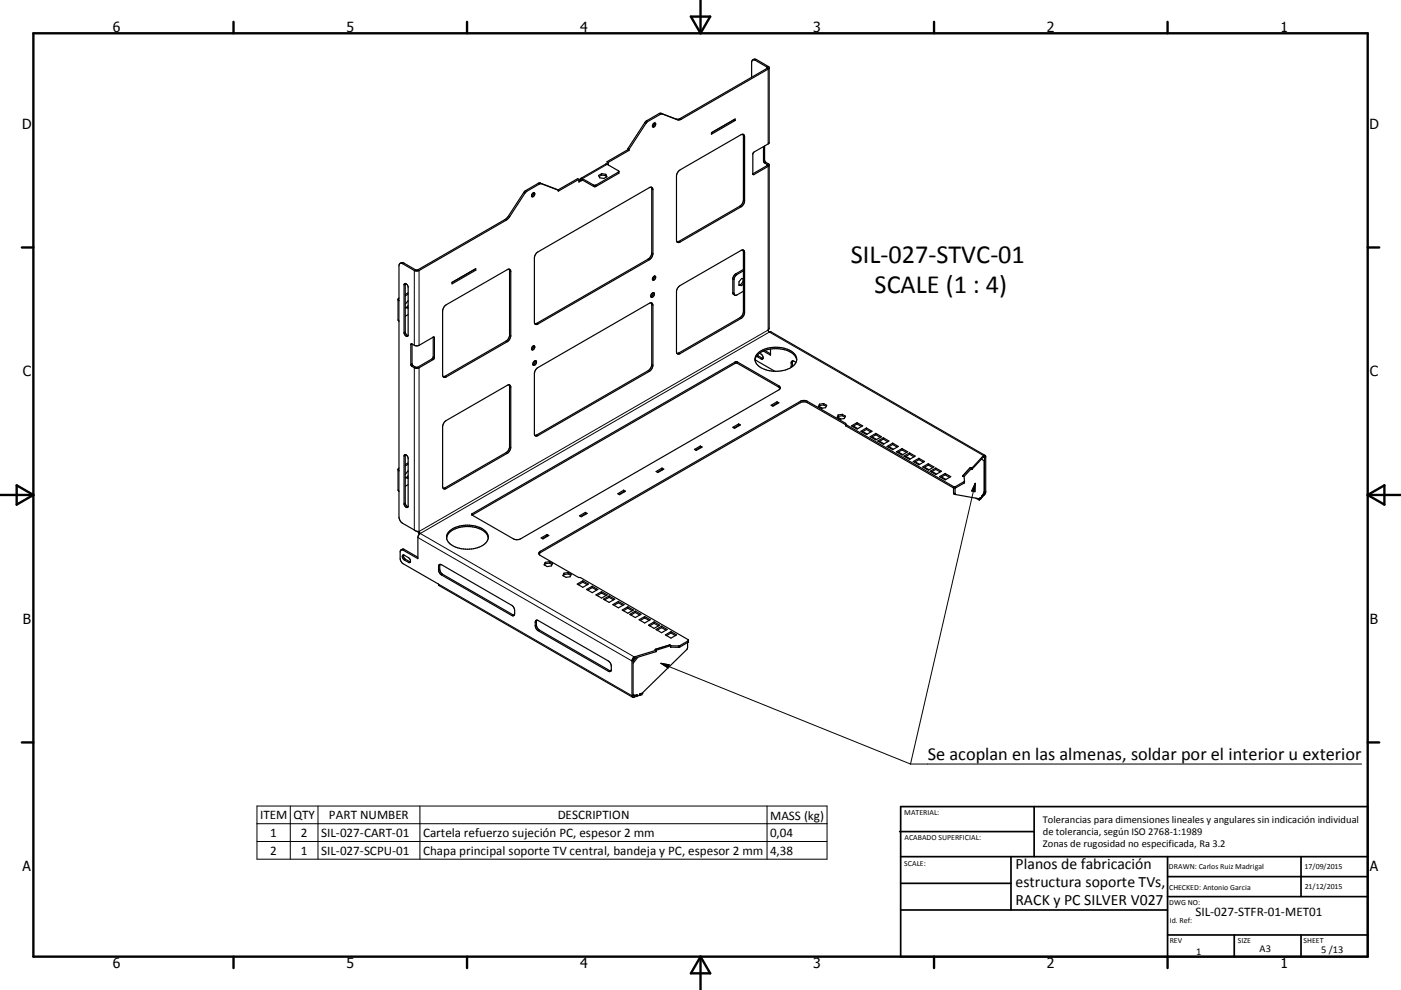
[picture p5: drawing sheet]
<svg xmlns="http://www.w3.org/2000/svg" width="420mm" height="297mm" viewBox="0 0 420 297" stroke-linecap="round" stroke-linejoin="round" font-family="sans-serif">
<g fill="none" stroke="#000" stroke-width=".36">
<path d="M225.7 18l.5-.3 .6 .2 3.8 2.3v22.6l-.3 .4-4.5 2.8-.1 6.1M225.7 18l.7 .1 3.7 2.3-26.5 15.3h-.8l-4.9-1.7-4.1 2.2-5.6 8.4M225.7 18l-.4 .7v4.5M195.9 37.1l.3-.2a.64 .64 0 0 1 .3 .8 .64 .64 0 0 1-.7 .4l-.2-.3zM196.2 36.9l-.2 .7-.4 .3M219.7 36.1h.1M220.1 35.9h.1M220.1 35.9l.3 .2M220.1 35.9l-6.8 3.9M220.4 36.1v-.4l-7.1 4.1M220.4 36.1l-7.1 4.2v-.5M230.6 20.4l-.3 .3-26.3 15.2h-.9l-4.8-1.7-4.1 2.3-5.6 8.3"/>
<path d="M159.7 58a.39 .39 0 0 1 .5-.1 .39 .39 0 0 1 .1 .6 .5 .5 0 0 1-.4 .5 .5 .5 0 0 1-.5-.1zM160 57.8l-.2 .7-.4 .4M167.4 57.1l-5.1-2-.6 .1-4.2 2.6-4.9 7.5-.7 .6-26.3 15.3h-1.2l-3.7-2.1-.8-.1M167.4 57.1l-5.9-2.2-4.3 2.7-4.9 7.5-1 .8-26 15.1h-.7l-3.8-2.2-.9 .2M173.6 53.8v.8l.7-.4M173.6 53.8l-6.2 3.6v-.3M173.6 53.8l-.4-.2-5.9 3.4M173.9 54l.4 .2M173.9 54l-.3 .2M180.4 52.5l1.2 .2M180.4 52.5l-.8 .5M180.4 52.1l1.2 .2"/>
<path d="M180.4 52.1v.4M180.4 52.1l-.9 .5 .3 .7 1.2 .2 1-.5-.4-.7M181.6 52.7l.2 .4M181.6 52.3v.4M182 49.3l3.4 1.9 .1 .8-6.9 4-.6-.1-3.5-1.9-.2 .2M182 49.3h-.4l-7.5 4.2M182 48.5v.8M182 48.5l.4 .2M182.4 48.7v.8M185.5 51.5l-6.9 4.1-.6-.1-3.5-2-.4 .1-.2 .4M188.2 44.6v.3M188.2 44.6l.4 .2"/>
<path d="M188.2 44.9l-6.2 3.6M188.2 44.9l.4 .2M188.6 44.8v.3M188.6 45.1l-6.2 3.6M195.2 56.2l.2 19.7a2.44 2.44 0 0 1-1.1 1.8l-33.9 19.5M203.5 51.3l18.7-10.9a.65 .65 0 0 1 .7-.1 .65 .65 0 0 1 .3 .7v19.2a2.26 2.26 0 0 1-1 1.9l-18.3 10.5a.65 .65 0 0 1-.8 .1 .65 .65 0 0 1-.3-.7v-19.2l.2-.8zM222.7 40.3l.2 19.7a2.29 2.29 0 0 1-1.1 1.9l-18.8 10.7M228.9 44v4.4l1.2 1.2-4.4 2.5M229.2 43.8l.1 4.4 1.3 1.2v49.2a.59 .59 0 0 0-.2 .7 .59 .59 0 0 0 .8 .3l64.1 37M230.6 49.6l-4.6 2.8-.3-.3M119.9 79l-.3 .7v10.5l-.3-.3M160.8 75.9l33.9-19.6a.65 .65 0 0 1 .7-.1 .65 .65 0 0 1 .3 .7v19.2l-.4 1.3-.6 .5-33.4 19.3a.64 .64 0 0 1-.8 .1 .64 .64 0 0 1-.3-.7v-19.2z"/>
<path d="M222.7 75l.2 18.5a2.27 2.27 0 0 1-1.1 1.8l-18.8 10.8M222.8 75l-.6 .1-18.3 10.6a2.36 2.36 0 0 0-1.1 1.8v18l.2 .6M222.8 75l.4 .3v.4v18a2.26 2.26 0 0 1-1 1.8l-18.3 10.6-.4 .2-.5-.2M119.6 89.4l-.3 .4v6.1l.3 .4v45l-.3-.4M121.2 85.2a.82 .82 0 0 1 1.2 .8v14.7a.74 .74 0 0 1-.9 .1 .74 .74 0 0 1-.4-.8zM121.5 92.2h.4M121.5 92.3l.8 .1M121.5 85v14.8l.4 .7 .4 .2M121.9 92.2l.4 .2M122.4 90.3l-.9 1M122.4 91.7l-.5 .5M122.4 92.3l-.1 .1"/>
<path d="M122.4 88.2l-.9 .6M122.4 94.4l-.9 .5M122.4 87.8l-.9 .5M133.4 91.8l18.7-10.9 .6-.1 .4 .3v19.8l-.4 1.1-.6 .5-18.3 10.6a.66 .66 0 0 1-.8 .1 .66 .66 0 0 1-.3-.7v-19.2zM135.5 84.7l7.1-4.1v.5l-7.1 4.1zM142.3 80.8v.1M142.3 80.9l.3 .2M142.3 80.9l-6.8 3.8M152.6 80.8l.2 .3v19.6l-.5 1.1-.6 .5-18.8 10.7M195.2 90.9l.2 18.5a2.42 2.42 0 0 1-1.1 1.8l-33.9 19.4M195.3 90.9l-.6 .1-33.4 19.3a2.33 2.33 0 0 0-1.1 1.8v18l.2 .6M195.3 90.9l.3 .1 .1 .6v18a2.46 2.46 0 0 1-1 1.8l-33.4 19.3-.6 .1-.3-.1"/>
<path d="M195.4 88.1a.47 .47 0 0 1 .7-.2 .47 .47 0 0 1 0 .8 .54 .54 0 0 1-.4 .5 .54 .54 0 0 1-.6-.2zM195.8 87.8a1.12 1.12 0 0 1-.7 1.2M195.9 83.1a.43 .43 0 0 1 .7-.1 .43 .43 0 0 1-.2 .7 .46 .46 0 0 1-.7 .3 .46 .46 0 0 1 .1-.8zM196.2 82.8l-.2 .7-.4 .4M221.6 85.4l.4 .1M222 85.5l.3 .2M222.8 83.6v.9M222.8 84.5h.1M222.8 84.5l-.8 1M222.9 81.3l-2 1.1-.7 .8-.1 5 .2 .4M222.9 83.6l-.6-.1-.7 1v1.1l.7 .1M222.9 85l-.6 .7"/>
<path d="M222.9 80.9l-2.5 1.4-.6 1-.1 4.7 .6 .6M222.9 87.4l-2.1 1.2h-.5M129.9 101.2l.3 .2v6.1l-4.7 2.9h-1.1l-1-.6-.2-.3v-6.2l.3-.1M129.9 101.2l-.2 6.3-4.5 2.7h-.5l-.8-.5-.4-.4v-6.1M129.9 101.2l-4.4 2.5h-1.1l-.9-.5M152.6 115.4l.2 .4v18.4l-.5 1.1-.6 .5-18.8 10.7M159.9 103.8l-.4 .3-.1 .7M159.9 103.8a.64 .64 0 0 1 .4 .8 .64 .64 0 0 1-.8 .4l-.1-.2M160 103.8l-.2 .7-.4 .3M160 108.5a.47 .47 0 0 1 .8-.2 .47 .47 0 0 1-.1 .8l-.4 .4-.4 .1-.1-.6zM160.5 108.2a1.1 1.1 0 0 1-.7 1.2M226.4 108a5.3 5.3 0 0 1 5.3-3.4 7.2 7.2 0 0 1 7 2.7l.1 .7"/>
<path d="M226.4 107.9l5.9 3.5M227 106.6l1.7 .9M227.1 106.1a8.9 8.9 0 0 1 11 0 2.58 2.58 0 0 1-1.1 4.2 8.8 8.8 0 0 1-10.2-1.1 2.35 2.35 0 0 1 .3-3.1zM227.7 106a1.36 1.36 0 0 1 1 1.6l-.4 .2-1.5-.9M229.3 105.1l1.7 1.1M231 104.7v1.9l-2.2-1.3M233.9 116.6l-.4-.4-12.5-7.3h-.5l-79 45.6M237.7 108.3l-.1 1.7M238.6 108.7l-.7-.4-.5 .1-.2 1.8M121.2 136.5a.82 .82 0 0 1 1.2 .8v14.7a.74 .74 0 0 1-.9 .1 .74 .74 0 0 1-.4-.8zM121.5 136.4v14.7l.4 .7 .4 .3M122.4 139.3l-.9 .5"/>
<path d="M122.4 138.9l-.9 .5M133.4 126.5l18.7-10.9 .6-.2 .4 .4v18.6l-.4 1.1-.6 .5-18.3 10.6a.65 .65 0 0 1-.8 0 .65 .65 0 0 1-.3-.6v-18zM208.2 134.8l1.8-1 .5 .3-1.8 1zM210 133.8v.4M210 134.2l.2 .1M210 134.2l-1.4 .8M219.7 128.2l1.8-1 .5 .3-1.8 1zM221.5 127.2v.4M221.5 127.6l.1 .1M221.5 127.6l-1.4 .8M231.2 121.6l1.8-1 .5 .3-1.8 1zM233 120.6v.4"/>
<path d="M233 121l.1 .1M233 121l-1.5 .8M245.6 121.9l.9 .6M245.7 121.7l-.2 .4M245.7 121.3v.4M246.9 121.1l-1.2 .2M246.9 121.1l1 .5-.4 .7-1.2 .2-1-.5 .4-.7M246.9 121.5l-1.2 .2M246.9 121.5l.8 .4M246.9 121.1v.4M251.2 125.2l1 .5M251.3 124.9l-.2 .4"/>
<path d="M251.3 124.5v.4M252.6 124.3l.9 .5-.4 .8-1.2 .2-.9-.6 .3-.7M252.6 124.3l-1.3 .2M252.6 124.7l-1.3 .2M252.6 124.7l.7 .5M252.6 124.3v.4M253.5 127.4l-11.7-6.7h-1.6l-78.4 45.2-.2 .3M253.6 127.3v.1M253.6 127.4l32.2 18.6h.7l2.7-1.6M255.3 127.8l1.6-1 1.7 1-1.7 .9zM255.9 127.8l1.3 .8M256.9 127.2l1.4 .8"/>
<path d="M256.9 127.2l-1.3 .8M256.9 126.8v.4M258.1 129.4l1.7-1 1.6 1-1.6 1zM258.6 129.5l1.4 .7M259.8 128.8l1.3 .8M259.8 128.8l-1.4 .8M259.8 128.4v.4M260.9 131l1.7-1 1.7 1-1.7 1zM261.5 131.1l1.3 .8M262.6 130.4l1.3 .8M262.6 130.4l-1.4 .8M262.6 130v.4"/>
<path d="M263.1 132.3l1.7-1 1.7 1-1.7 1zM263.7 132.4l1.3 .8M264.8 131.7l1.3 .8M264.8 131.7l-1.3 .8M264.8 131.3v.4M265.9 133.9l1.7-1 1.7 1-1.7 1zM266.5 134l1.3 .8M267.6 133.4l1.4 .7M267.6 133.4l-1.3 .7M267.6 132.9v.5M268.8 135.5l1.6-.9 1.7 .9-1.7 1zM269.3 135.6l1.4 .8"/>
<path d="M270.4 135l1.4 .7M270.4 135l-1.3 .7M270.4 134.6v.4M271 136.8l1.7-.9 1.7 .9-1.7 1zM271.6 136.9l1.3 .8M272.7 136.3l1.3 .8M272.7 136.3l-1.4 .8M272.7 135.9v.4M273.8 138.5l1.7-1 1.7 1-1.7 1zM274.4 138.5l1.3 .8M275.5 137.9l1.3 .8M275.5 137.9l-1.3 .8"/>
<path d="M275.5 137.5v.4M278.3 139.5l1.3 .8M278.3 139.5l-1.3 .8M278.3 139.1v.4M294.2 137.7l.8 .6v9.2l-.6 1.3M294.8 136.7l-3.4 3.7M294.8 137.1l-3.4 3.7M294.8 136.7v.4M294.8 137.1l.4 .1v10.6l-.8 .9M295.3 136.6l.2 .3v10.8l-.7 1M295.3 136.6l-.5 .1M119.6 140.4l-.3 .4v6.2l.3 .4v7.8a2.44 2.44 0 0 0 1.1 1.8l4.1 2.3 .8 .1 .4 .7-.6 .6-.1 .6v6.3l-4.6-2.6h-.4"/>
<path d="M121.5 143.2h.4M121.5 143.4h.8M121.9 143.2l.4 .2M122.4 141.3l-.9 1M122.4 142.7l-.5 .5M122.4 143.3l-.1 .1M122.4 145.4l-.9 .5M125.3 159.4l.4 .9M134.6 159.5a8.9 8.9 0 0 1 11.1 0 2.56 2.56 0 0 1-1.1 4.2 8.9 8.9 0 0 1-10.2-1.2 2.31 2.31 0 0 1 .2-3zM141.5 154.2l79-45.7h.5l12.5 7.3a.65 .65 0 0 1 .4 .6 .65 .65 0 0 1-.4 .6l-77.5 44.7a2.31 2.31 0 0 1-2.1 0l-12.4-7.2zM173.7 154.7l1.8-1 .5 .3-1.7 1zM175.5 153.7v.4"/>
<path d="M175.5 154.1l.2 .1M175.5 154.1l-1.4 .8M185.2 148.1l1.8-1 .5 .3-1.8 1zM187 147.1v.4M187 147.5l.2 .1M187 147.5l-1.4 .8M196.7 141.5l1.8-1.1 .5 .3-1.8 1.1zM198.5 140.4v.4M198.5 140.8l.1 .1M198.5 140.8l-1.4 .9M276.6 140.1l1.7-1 1.7 1-1.7 1zM277.2 140.2l1.3 .7"/>
<path d="M278.9 141.4l1.6-1 1.7 1-1.7 1zM279.5 141.5l1.3 .7M280.5 140.8l1.4 .8M280.5 140.8l-1.3 .8M280.5 140.4v.4M281.7 143l1.7-1 1.6 1-1.6 1zM282.3 143.1l1.3 .7M283.4 142.5l1.3 .7M283.4 142v.5M283.4 142.5l-1.4 .7M285.9 146.4v1.7l.6 .3M286.3 146.4l.2 2"/>
<path d="M286.5 148.4l7.1 1.2M288.6 142.8l.4 .2M289 143l.1 1.9-2.6 1.5h-.7l-32.2-18.6-.1-.8-11.7-6.7-1.1-.2-.5 .2-78.2 45.1a.65 .65 0 0 0-.5 .6 .65 .65 0 0 0 .5 .6l11.5 6.7h.5l32.4 18.8-.1 .5-2.5 1.5h-2.7M289 143h.1M290.9 140.3l-2.3 2.5M290.9 140.3l.5 .1M291.4 140.4v.4M291.4 140.4l-2.4 2.6M292.6 149.5l1 .5M293.6 149.6v.4M293.9 149.3h.1M294 149.3v.4l-.4 .3"/>
<path d="M294 149.3l-.4 .3M294.4 149.2h.1M294.4 149.1l-.4 .5M294.4 148.7v.5M294.8 148.3v.4M294.8 148.7l-.4 .5M120.3 165l-.3 .6v2l.1 .7 .6 .7 10.8 6.2 .1 .4 58.1 33.6M120.3 165l.7-.2 4.3 2.4M120.7 166.6l.4-.1 1.4 .8a.9 .9 0 0 1 .3 1.5l-1.6-.8a1.17 1.17 0 0 1-.5-1.4zM121 166.5v.5l.4 .7 1.6 .9M131.6 169.4h.8l21.2 12.3 .6 1 .1 1.4a.55 .55 0 0 1-.3 .6 .55 .55 0 0 1-.6-.1l-21-12.1-.9-1.1zM131.9 169.3v.1a2.85 2.85 0 0 0 .2 2.2l.6 .7 21.5 12.3"/>
<path d="M133.9 161.4a5.3 5.3 0 0 1 5.3-3.4 7.2 7.2 0 0 1 7 2.7l.2 .7M162.2 161.4l1.8-1 .5 .3-1.7 1zM163.5 169.1l-.2 .4M163.5 168.7v.4M164 160.4v.4M164 160.8l.2 .1M164 160.8l-1.4 .8M164.7 168.5l1 .5-.4 .8-1.3 .2-.9-.6 .4-.7M164.7 168.5l-1.2 .2M164.7 168.9l.8 .5M164.7 168.9l-1.2 .2M164.7 168.5v.4"/>
<path d="M169.1 172.4l-.2 .4M169.1 172v.4M170.3 171.8l1 .5-.4 .7-1.2 .2-1-.5 .4-.7M170.3 171.8l-1.2 .2M170.3 172.2l.8 .4M170.3 172.2l-1.2 .2M170.3 171.8v.4M173.1 175.2l1.6-1 1.7 1-1.7 1zM174.7 174.7l1.4 .7M174.7 174.7l-1.3 .7M174.7 174.2v.5M175.9 176.8l1.7-.9 1.6 .9-1.6 1z"/>
<path d="M177.6 176.3l1.3 .7M177.6 176.3l-1.4 .7M177.6 175.9v.4M178.7 178.5l1.7-1 1.7 1-1.7 .9zM180.4 177.9l1.3 .8M180.4 177.9l-1.4 .8M180.4 177.5v.4M180.9 179.8l1.7-1 1.7 1-1.7 .9zM182.6 179.2l1.3 .8M182.6 179.2l-1.3 .8M182.6 178.8v.4M160.6 186.2h.8l21 12.1 .8 1.1 .1 1.5a.55 .55 0 0 1-.3 .5 .55 .55 0 0 1-.6 0l-21-12.2-.9-1.1z"/>
<path d="M160.9 186.1v1.8l.8 1.1 21.5 12.3M183.7 181.4l1.7-1 1.7 1-1.7 1zM185.4 180.8l1.4 .8M185.4 180.8l-1.3 .8M185.4 180.4v.4M186.6 183l1.6-1 1.7 1-1.7 1zM188.2 182.5l1.4 .7M188.2 182.5l-1.3 .7M188.2 182v.5M188.8 184.3l1.7-1 1.7 1-1.7 1zM190.2 197.1v.4M190.2 197.1l-.7 1v10.8l.2 .3"/>
<path d="M190.2 197.5l-.4 .6v10.4l.4 .2M190.5 183.8l1.3 .7M190.5 183.8l-1.4 .7M190.5 183.3v.5M190.7 197.3l-.9 1.1M191.3 197.2l-1.5 1.8M191.6 185.9l1.7-.9 1.7 .9-1.7 1zM193.3 185.4l1.3 .7M193.3 185.4l-1.3 .7M193.3 185v.4M194.4 187.6l1.7-1 1.7 1-1.7 .9zM196.1 187l1.3 .8"/>
<path d="M196.1 187l-1.3 .8M196.1 186.6v.4M196.5 194.8h.1M196.5 194.8l.2 .3M196.7 188.9l1.6-1 1.7 1-1.7 .9zM196.7 195.5l-6.5 2M196.7 195.1v.4M196.7 195.5h.1M198.3 188.3l1.4 .8M198.3 188.3l-1.3 .8M198.3 187.9v.4M199.5 190.5l1.7-1 1.6 1-1.6 .9z"/>
<path d="M200.8 193.5l-4.4 1.3 .3 .3M200.8 193.5l.3 .2M200.8 193.5h.1M200.8 193.5l-4.3 1.3M201.1 193.7l-10.9 3.4M201.1 193.7v.4M201.2 189.5v.4M201.2 189.9l1.3 .8M201.2 189.9l-1.4 .8M206.1 192.8v1.5l-.2 .6-13.4 13.1M206.4 192.1l-2.8 1.7-2.5-.1M189.8 208.3l.6 .3 .6-.1-.1 .4-.7 .2"/>
<path d="M190.2 208.7v.4M190.2 209.1l-.5 .1M190.9 208.5l-.7 .2M190.9 208.8h.1M191.8 208.6h.1M191.8 208.6l-.8 .2M192.5 208l-.7 .2v.4M192.5 208v.4l-.7 .2"/>
</g>
<g fill="none" stroke="#000" stroke-width=".3">
<path d="M226.8 17.9l-.4 .2M230.3 19.9l-.4 .2v.4l.4 .2v22.5M193.3 36.8l.3 .2M193.8 36.2l.4 .3M197.6 34.1l.4 .2M198.2 34l.3 .2M202.8 35.7l.3 .2M203.9 35.6l.4 .2M157 57.7l.4 .2M157.6 57.2l.4 .2M161.4 55l.3 .2M162 54.9l.3 .2"/>
<path d="M178 55.5v.4M178.7 55.5v.4M182 49.3l-7.4 4.3v.4l-.3 .2M185.4 51.6v.4M195.4 56.7l.3 .2M222.9 40.8l.3 .2M225.7 52.1l.4 .3M229.2 48.1l-.3 .2M229.6 48.7l-.4 .2M229.9 49.3v.4M230.3 49.9v49.1l-104.7 60.4v-49.1M121 78.9l-.3 .2"/>
<path d="M151.3 65.9l.4 .2M152.5 64.8l.3 .2M194.3 77.7l.4 .2M195.4 75.9l.3 .2M203.5 72.4l.4 .2M221.8 61.9l.4 .2M222.9 75.5l.3 .2M222.9 60l.3 .2M119.6 90.2v6.1M121.5 85.3l-.4 .2M121.5 99.6l-.4 .2M124.6 81l-.4 .2v22.4"/>
<path d="M125.3 81l.3 .2v22.4M152.8 81.3l.3 .2M160.9 97l.4 .2M195.4 91.4l.3 .2M219.7 87.8l.4 .2M219.7 83.7l.4 .2M220.6 82.2l.3 .2M221.8 95.3l.4 .2M222.9 93.5l.3 .2M123.5 109.1l-.3 .2M123.5 103.2l-.3 .2M123.9 109.7l-.4 .2"/>
<path d="M124.2 110.3v48.7M129.5 107.7l.4 .2M129.9 101.2l.3 .2M129.9 107.1l.3 .2M133.4 112.9l.4 .2M151.7 102.3l.4 .2M152.8 116l.3 .2M152.8 100.5l.3 .2M194.3 111.2l.4 .2M195.4 109.4l.3 .2M203.5 105.9l.4 .2M220.4 108.6v.4"/>
<path d="M221.1 108.6v.4M227.3 106.8l-.4 .2M228.5 107.5l-.3 .2M233.5 115.8v.4M237.6 109.7l-.4 .2M237.6 108.7l-.4 .2M121.5 136.6l-.4 .2M151.7 135.8l.4 .2M152.8 134l.3 .2M160.9 130.5l.4 .2M240 120.4v.4M242.1 120.4v.4"/>
<path d="M253.5 127v.4M253.6 127.4v.4M294.8 136.7l-64.1-37.1-104.7 60.5 64.2 37M294.8 137.1l.4 .2 .3-.2M119.6 141.3v6.1M121.5 150.9l-.4 .2M133.4 146.4l.4 .2M141.5 154.1v.4M285.8 146v.4M285.9 147.9l.4 .1M286.5 146v.4M289 144.5v.4"/>
<path d="M292.4 145l-19.4 84.2M292.4 145l-.1 2.5-1-.2zM294.7 148.3h.1M295.5 147.5l-.5 .1M121.2 164.9l-.3 .2M121.6 167.8l-.4 .2M122.8 168.5l-.3 .2M125.3 161.3l64.2 37 .3-.2M131.5 175.2l58 33.5 .3-.2 .4 .2M131.8 169.7l-.3 .2M131.8 170.8l-.3 .2M132.7 172.3l-.3 .2"/>
<path d="M162 165.4v.4M153.8 184.4l-.4 .2M160.8 186.5l-.3 .2M160.8 187.5l-.3 .2M161.7 189l-.3 .2M198.1 199l74.9 30.2M198.1 199l2.5 .4-.3 1zM203.4 193.8v.4M203.8 193.7v.4M206.3 192.3v.4M182.7 201.2l-.3 .2M273 229.2h135.2"/>
<path d="M77 241.8h171v16h-171zM77 247.1h171M77 252.5h171M87 241.8v16M95.3 241.8v16M125.9 241.8v16M230 241.8v16"/>
</g>
<g fill="#000">
<circle cx="288.6" cy="142.8" r=".18"/>
<circle cx="290.9" cy="140.3" r=".18"/>
<circle cx="293.6" cy="149.6" r=".18"/>
<circle cx="294" cy="149.6" r=".18"/>
<circle cx="294.4" cy="148.7" r=".18"/>
<circle cx="190.9" cy="208.5" r=".18"/>
<circle cx="191.8" cy="208.2" r=".18"/>
<circle cx="192.5" cy="208" r=".18"/>
</g>
<g fill="none" stroke="#000" stroke-width=".71">
<path d="M10 10h400v277h-400zM70 6.6v3.4M140 6.6v3.4M207.1 5h5.8l-2.9 5zM210 0v10M280 6.6v3.4M350 6.6v3.4M6.6 74.2h3.4M410 74.2h3.5M0 148.5h10M5 145.6l5 2.9-5 2.9zM410 148.5h10.1"/>
<path d="M410 148.5l5.1-2.9v5.8zM6.6 222.7h3.4M410 222.7h3.5M70 287v3.4M140 287v3.4M210 287v10M210 287l2.9 5h-5.8zM280 287v3.4M350 287v3.4"/>
</g>
<g fill="none" stroke="#000" stroke-width=".51">
<path d="M269.7 249.5h40.3M270 242h140v45h-140zM270 257h140M303.1 257v16M310 242v15M350 257v30M390.1 257v12M270 265h33.1M270 273h80M350 269h60M350 263h60M350 280.5h60"/>
<path d="M370 280.5v6.5M390.1 280.5v6.5"/>
</g>
<path d="M292.4 145l-.1 2.5-1-.2zM198.1 199l2.5 .4-.3 1z" fill="#000" stroke="#000" stroke-width=".3"/>
<g font-size="7.9">
<text x="255.1" y="78.9">SIL-027-STVC-01</text>
<text x="262.2" y="88">SCALE (1 : 4)</text>
</g>
<text font-size="5.5" x="278.1" y="227.9">Se acoplan en las almenas, soldar por el interior u exterior</text>
<g font-size="4.7">
<text x="304.5" y="260.9">Planos de fabricación</text>
<text x="304.5" y="266.2">estructura soporte TVs,</text>
<text x="304.5" y="271.6">RACK y PC SILVER V027</text>
</g>
<g font-size="4.2">
<text x="33.9" y="9.6">6</text>
<text x="103.9" y="9.6">5</text>
<text x="173.9" y="9.6">4</text>
<text x="243.8" y="9.6">3</text>
<text x="313.9" y="9.6">2</text>
<text x="383.9" y="9.6">1</text>
<text x="6.7" y="38.7">D</text>
<text x="410.5" y="38.7">D</text>
<text x="6.9" y="112.9">C</text>
<text x="410.7" y="112.9">C</text>
<text x="6.9" y="187.1">B</text>
<text x="410.7" y="187.1">B</text>
<text x="6.8" y="261.4">A</text>
<text x="410.7" y="261.4">A</text>
<text x="33.9" y="290.4">6</text>
<text x="103.9" y="290.4">5</text>
<text x="173.9" y="290.4">4</text>
<text x="243.8" y="290.4">3</text>
<text x="313.9" y="290.4">2</text>
<text x="383.9" y="290.4">1</text>
</g>
<g font-size="3.9">
<text x="78" y="245.7">ITEM</text>
<text x="88" y="245.7">QTY</text>
<text x="98.6" y="245.7">PART NUMBER</text>
<text x="167.2" y="245.7">DESCRIPTION</text>
<text x="230.9" y="245.9">MASS (kg)</text>
<text x="81" y="251">1</text>
<text x="90.2" y="251">2</text>
<text x="96.3" y="251">SIL-027-CART-01</text>
<text x="126.8" y="251.1">Cartela refuerzo sujeción PC, espesor 2 mm</text>
<text x="230.9" y="251">0,04</text>
<text x="81" y="256.4">2</text>
<text x="90.2" y="256.4">1</text>
<text x="96.3" y="256.4">SIL-027-SCPU-01</text>
<text x="126.8" y="256.5">Chapa principal soporte TV central, bandeja y PC, espesor 2 mm</text>
<text x="230.9" y="256.4">4,38</text>
<text x="358.4" y="274.9">SIL-027-STFR-01-MET01</text>
</g>
<g font-size="3.1">
<text x="312.7" y="246.8">Tolerancias para dimensiones lineales y angulares sin indicación individual</text>
<text x="312.7" y="250.4">de tolerancia, según ISO 2768-1:1989</text>
<text x="312.7" y="254">Zonas de rugosidad no especificada, Ra 3.2</text>
<text x="358.6" y="286.5">1</text>
<text x="377.6" y="285.6">A3</text>
<text x="396.1" y="285.9">5 /13</text>
</g>
<g font-size="2.4">
<text x="271.1" y="244.4">MATERIAL:</text>
<text x="271.2" y="252">ACABADO SUPERFICIAL:</text>
<text x="271.1" y="259.7">SCALE:</text>
<text x="350.4" y="260.8">DRAWN: Carlos Ruiz Madrigal</text>
<text x="391.1" y="260.6">17/09/2015</text>
<text x="350.5" y="267">CHECKED: Antonio Garcia</text>
<text x="391.2" y="266.7">21/12/2015</text>
<text x="350.5" y="271.4">DWG NO:</text>
<text x="350.7" y="276.9">Id. Ref:</text>
<text x="350.7" y="282.8">REV</text>
<text x="371.1" y="282.9">SIZE</text>
<text x="390.8" y="283">SHEET</text>
</g>
</svg>
